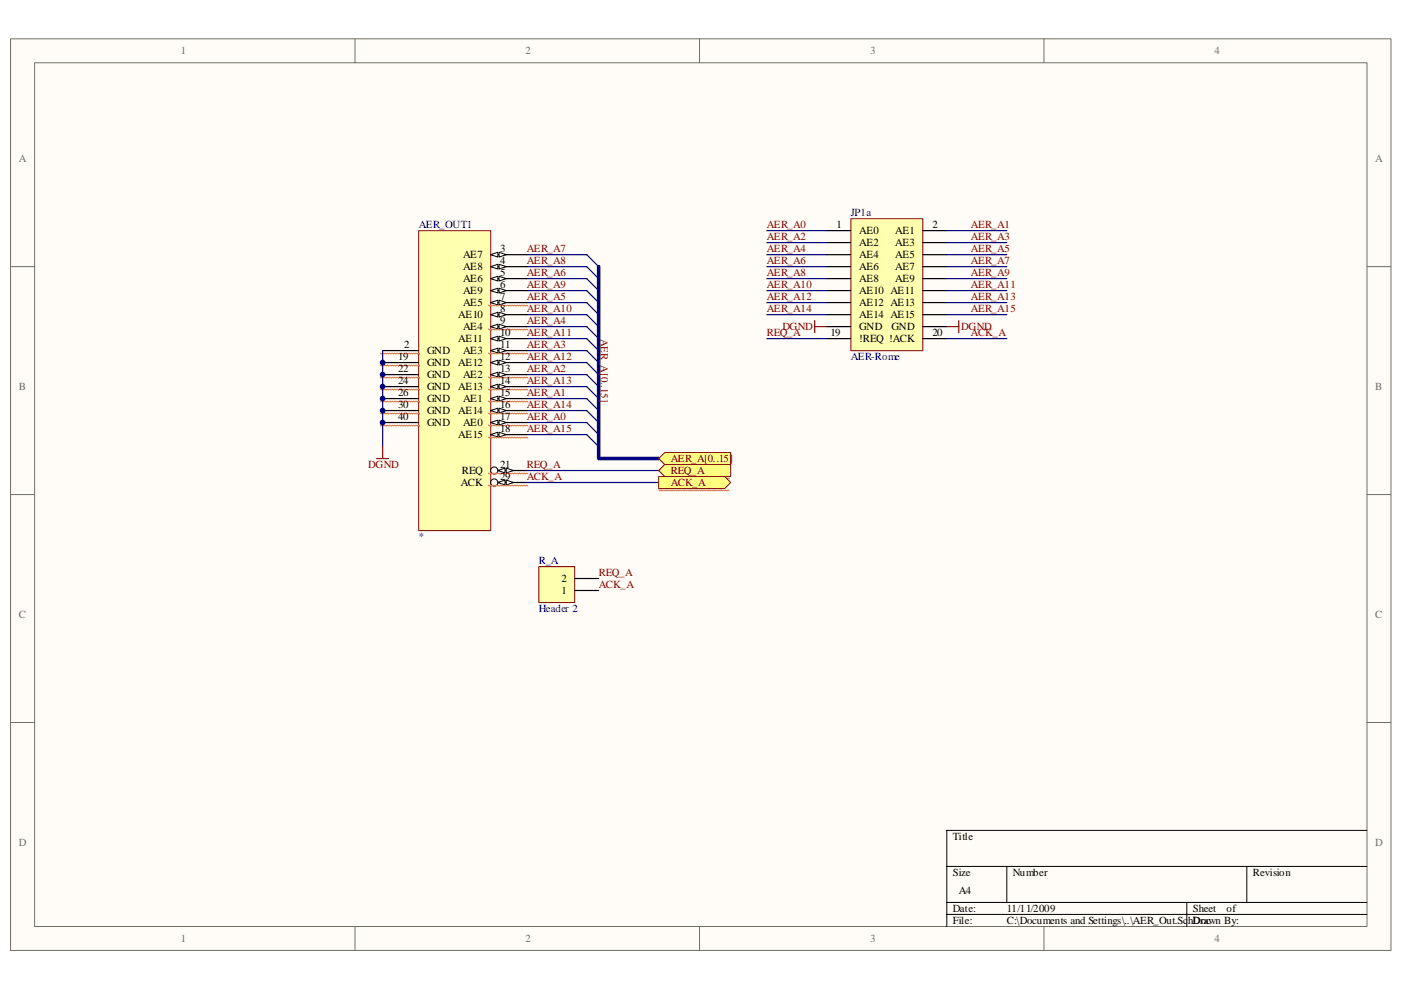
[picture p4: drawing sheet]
<svg xmlns="http://www.w3.org/2000/svg" width="297mm" height="210mm" viewBox="0 0 297 210" stroke-linecap="round" stroke-linejoin="round" font-family="sans-serif">
<path d="M2.3 8.3h292.6v193.3h-292.6z" fill="#fffcf8"/>
<path d="M2.2 8.2h292.7v193.4h-292.7z" fill="none" stroke="#706f64" stroke-width=".21"/>
<path d="M7.4 13.3h282.4v183.2h-282.4z" fill="#fffcf8"/>
<g fill="none" stroke="#706f64" stroke-width=".21">
<path d="M7.3 13.3h282.5v183.2h-282.5zM75.3 8.2v5.1M148.3 8.2v5.1M221.3 8.2v5.1M2.2 56.6h5.1M289.8 56.6h5.1M2.2 104.9h5.1M289.8 104.9h5.1M2.2 153.2h5.1M289.8 153.2h5.1M75.3 196.5v5.1M148.3 196.5v5.1"/>
<path d="M221.3 196.5v5.1"/>
</g>
<path d="M289.8 176.1h-89.1v20.4M200.7 183.8h89.1M200.7 191.4h89.1M200.7 194h89.1M213.5 183.8v7.6M251.6 191.4v5.1M264.3 183.8v7.6" fill="none" stroke="#000" stroke-width=".21"/>
<g fill="none" stroke="#000080" stroke-width=".25">
<path d="M111.7 54h12.7l2.5 2.6M111.7 56.6h12.7l2.5 2.5M111.7 59.1h12.7l2.5 2.5M111.7 61.6h12.7l2.5 2.6M111.7 64.2h12.7l2.5 2.5M111.7 66.7h12.7l2.5 2.6M111.7 69.3h12.7l2.5 2.5M111.7 71.8h12.7l2.5 2.6M111.7 74.4h12.7l2.5 2.5M111.7 76.9h12.7l2.5 2.6M111.7 79.5h12.7l2.5 2.5M111.7 89.6h12.7l2.5 2.6"/>
<path d="M111.7 82h12.7l2.5 2.5M111.7 84.5h12.7l2.5 2.6M111.7 87.1h12.7l2.5 2.5M111.7 92.2h12.7l2.5 2.5"/>
</g>
<path d="M88.8 49h15.3v63.5h-15.3z" fill="#ffffb0"/>
<path d="M88.8 48.9h15.3v63.6h-15.3z" fill="none" stroke="#800000" stroke-width=".21"/>
<path d="M104 54h7.7" fill="none" stroke="#000" stroke-width=".25"/>
<g fill="#fffcf8" stroke="#000" stroke-width=".21">
<path d="M104 54l1.6-.5v1z"/>
<path d="M105.8 53.5l1.5 .5-1.5 .5z"/>
</g>
<path d="M104 56.6h7.7" fill="none" stroke="#000" stroke-width=".25"/>
<g fill="#fffcf8" stroke="#000" stroke-width=".21">
<path d="M104 56.6l1.6-.6v1.1z"/>
<path d="M105.8 56l1.5 .6-1.5 .5z"/>
</g>
<path d="M104 59.1h7.7" fill="none" stroke="#000" stroke-width=".25"/>
<g fill="#fffcf8" stroke="#000" stroke-width=".21">
<path d="M104 59.1l1.6-.5v1z"/>
<path d="M105.8 58.6l1.5 .5-1.5 .5z"/>
</g>
<path d="M104 61.6h7.7" fill="none" stroke="#000" stroke-width=".25"/>
<g fill="#fffcf8" stroke="#000" stroke-width=".21">
<path d="M104 61.6l1.6-.5v1z"/>
<path d="M105.8 61.1l1.5 .5-1.5 .5z"/>
</g>
<path d="M104 64.2h7.7" fill="none" stroke="#000" stroke-width=".25"/>
<g fill="#fffcf8" stroke="#000" stroke-width=".21">
<path d="M104 64.2l1.6-.5v1z"/>
<path d="M105.8 63.7l1.5 .5-1.5 .5z"/>
</g>
<path d="M103.5 64.7l.3 .2 .2-.2 .3 .2 .2-.2 .3 .2 .2-.2 .3 .2 .3-.2 .2 .2 .3-.2 .2 .2 .3-.2 .2 .2 .3-.2 .2 .2 .3-.2 .2 .2 .3-.2 .2 .2 .3-.2 .3 .2 .2-.2 .3 .2 .2-.2 .3 .2 .2-.2 .3 .2 .2-.2 .3 .2 .2-.2 .3 .2 .3-.2 .2 .2" fill="none" stroke="#ff8040" stroke-width=".21"/>
<path d="M104 66.7h7.7" fill="none" stroke="#000" stroke-width=".25"/>
<g fill="#fffcf8" stroke="#000" stroke-width=".21">
<path d="M104 66.7l1.6-.5v1z"/>
<path d="M105.8 66.2l1.5 .5-1.5 .5z"/>
</g>
<path d="M104 69.3h7.7" fill="none" stroke="#000" stroke-width=".25"/>
<g fill="#fffcf8" stroke="#000" stroke-width=".21">
<path d="M104 69.3l1.6-.5v1z"/>
<path d="M105.8 68.8l1.5 .5-1.5 .5z"/>
</g>
<path d="M103.5 69.8l.3 .2 .2-.2 .3 .2 .2-.2 .3 .2 .2-.2 .3 .2 .3-.2 .2 .2 .3-.2 .2 .2 .3-.2 .2 .2 .3-.2 .2 .2 .3-.2 .2 .2 .3-.2 .2 .2 .3-.2 .3 .2 .2-.2 .3 .2 .2-.2 .3 .2 .2-.2 .3 .2 .2-.2 .3 .2 .2-.2 .3 .2 .3-.2 .2 .2" fill="none" stroke="#ff8040" stroke-width=".21"/>
<path d="M104 71.8h7.7" fill="none" stroke="#000" stroke-width=".25"/>
<g fill="#fffcf8" stroke="#000" stroke-width=".21">
<path d="M104 71.8l1.6-.5v1z"/>
<path d="M105.8 71.3l1.5 .5-1.5 .5z"/>
</g>
<path d="M104 74.4h7.7" fill="none" stroke="#000" stroke-width=".25"/>
<g fill="#fffcf8" stroke="#000" stroke-width=".21">
<path d="M104 74.4l1.6-.5v1z"/>
<path d="M105.8 73.9l1.5 .5-1.5 .5z"/>
</g>
<path d="M103.5 74.9l.3 .2 .2-.2 .3 .2 .2-.2 .3 .2 .2-.2 .3 .2 .3-.2 .2 .2 .3-.2 .2 .2 .3-.2 .2 .2 .3-.2 .2 .2 .3-.2 .2 .2 .3-.2 .2 .2 .3-.2 .3 .2 .2-.2 .3 .2 .2-.2 .3 .2 .2-.2 .3 .2 .2-.2 .3 .2 .2-.2 .3 .2 .3-.2 .2 .2" fill="none" stroke="#ff8040" stroke-width=".21"/>
<path d="M104 76.9h7.7" fill="none" stroke="#000" stroke-width=".25"/>
<g fill="#fffcf8" stroke="#000" stroke-width=".21">
<path d="M104 76.9l1.6-.5v1z"/>
<path d="M105.8 76.4l1.5 .5-1.5 .5z"/>
</g>
<path d="M104 79.5h7.7" fill="none" stroke="#000" stroke-width=".25"/>
<g fill="#fffcf8" stroke="#000" stroke-width=".21">
<path d="M104 79.5l1.6-.5v1z"/>
<path d="M105.8 79l1.5 .5-1.5 .5z"/>
</g>
<path d="M103.5 80l.3 .2 .2-.2 .3 .2 .2-.2 .3 .2 .2-.2 .3 .2 .3-.2 .2 .2 .3-.2 .2 .2 .3-.2 .2 .2 .3-.2 .2 .2 .3-.2 .2 .2 .3-.2 .2 .2 .3-.2 .3 .2 .2-.2 .3 .2 .2-.2 .3 .2 .2-.2 .3 .2 .2-.2 .3 .2 .2-.2 .3 .2 .3-.2 .2 .2" fill="none" stroke="#ff8040" stroke-width=".21"/>
<path d="M104 82h7.7" fill="none" stroke="#000" stroke-width=".25"/>
<g fill="#fffcf8" stroke="#000" stroke-width=".21">
<path d="M104 82l1.6-.5v1z"/>
<path d="M105.8 81.5l1.5 .5-1.5 .5z"/>
</g>
<path d="M103.5 82.5l.3 .3 .2-.3 .3 .3 .2-.3 .3 .3 .2-.3 .3 .3 .3-.3 .2 .3 .3-.3 .2 .3 .3-.3 .2 .3 .3-.3 .2 .3 .3-.3 .2 .3 .3-.3 .2 .3 .3-.3 .3 .3 .2-.3 .3 .3 .2-.3 .3 .3 .2-.3 .3 .3 .2-.3 .3 .3 .2-.3 .3 .3 .3-.3 .2 .3" fill="none" stroke="#ff8040" stroke-width=".21"/>
<path d="M104 84.5h7.7" fill="none" stroke="#000" stroke-width=".25"/>
<g fill="#fffcf8" stroke="#000" stroke-width=".21">
<path d="M104 84.5l1.6-.5v1z"/>
<path d="M105.8 84l1.5 .5-1.5 .5z"/>
</g>
<path d="M103.5 85l.3 .3 .2-.3 .3 .3 .2-.3 .3 .3 .2-.3 .3 .3 .3-.3 .2 .3 .3-.3 .2 .3 .3-.3 .2 .3 .3-.3 .2 .3 .3-.3 .2 .3 .3-.3 .2 .3 .3-.3 .3 .3 .2-.3 .3 .3 .2-.3 .3 .3 .2-.3 .3 .3 .2-.3 .3 .3 .2-.3 .3 .3 .3-.3 .2 .3" fill="none" stroke="#ff8040" stroke-width=".21"/>
<path d="M104 87.1h7.7" fill="none" stroke="#000" stroke-width=".25"/>
<g fill="#fffcf8" stroke="#000" stroke-width=".21">
<path d="M104 87.1l1.6-.5v1z"/>
<path d="M105.8 86.6l1.5 .5-1.5 .5z"/>
</g>
<path d="M103.5 87.6l.3 .2 .2-.2 .3 .2 .2-.2 .3 .2 .2-.2 .3 .2 .3-.2 .2 .2 .3-.2 .2 .2 .3-.2 .2 .2 .3-.2 .2 .2 .3-.2 .2 .2 .3-.2 .2 .2 .3-.2 .3 .2 .2-.2 .3 .2 .2-.2 .3 .2 .2-.2 .3 .2 .2-.2 .3 .2 .2-.2 .3 .2 .3-.2 .2 .2" fill="none" stroke="#ff8040" stroke-width=".21"/>
<path d="M104 89.6h7.7" fill="none" stroke="#000" stroke-width=".25"/>
<g fill="#fffcf8" stroke="#000" stroke-width=".21">
<path d="M104 89.6l1.6-.5v1z"/>
<path d="M105.8 89.1l1.5 .5-1.5 .5z"/>
</g>
<path d="M103.5 90.1l.3 .3 .2-.3 .3 .3 .2-.3 .3 .3 .2-.3 .3 .3 .3-.3 .2 .3 .3-.3 .2 .3 .3-.3 .2 .3 .3-.3 .2 .3 .3-.3 .2 .3 .3-.3 .2 .3 .3-.3 .3 .3 .2-.3 .3 .3 .2-.3 .3 .3 .2-.3 .3 .3 .2-.3 .3 .3 .2-.3 .3 .3 .3-.3 .2 .3" fill="none" stroke="#ff8040" stroke-width=".21"/>
<path d="M104 92.2h7.7" fill="none" stroke="#000" stroke-width=".25"/>
<g fill="#fffcf8" stroke="#000" stroke-width=".21">
<path d="M104 92.2l1.6-.5v1z"/>
<path d="M105.8 91.7l1.5 .5-1.5 .5z"/>
</g>
<path d="M103.5 92.7l.3 .2 .2-.2 .3 .2 .2-.2 .3 .2 .2-.2 .3 .2 .3-.2 .2 .2 .3-.2 .2 .2 .3-.2 .2 .2 .3-.2 .2 .2 .3-.2 .2 .2 .3-.2 .2 .2 .3-.2 .3 .2 .2-.2 .3 .2 .2-.2 .3 .2 .2-.2 .3 .2 .2-.2 .3 .2 .2-.2 .3 .2 .3-.2 .2 .2" fill="none" stroke="#ff8040" stroke-width=".21"/>
<path d="M104 99.8h7.7" fill="none" stroke="#000" stroke-width=".25"/>
<g fill="#fffcf8" stroke="#000" stroke-width=".21">
<path d="M105.6 99.8l1.5-.5v1z"/>
<path d="M107.3 99.3l1.6 .5-1.6 .5z"/>
<circle cx="104.8" cy="99.8" r=".76"/>
</g>
<path d="M103.5 100.3l.3 .3 .2-.3 .3 .3 .2-.3 .3 .3 .2-.3 .3 .3 .3-.3 .2 .3 .3-.3 .2 .3 .3-.3 .2 .3 .3-.3 .2 .3 .3-.3 .2 .3 .3-.3 .2 .3 .3-.3 .3 .3 .2-.3 .3 .3 .2-.3 .3 .3 .2-.3 .3 .3 .2-.3 .3 .3 .2-.3 .3 .3 .3-.3 .2 .3" fill="none" stroke="#ff8040" stroke-width=".21"/>
<path d="M104 102.3h7.7" fill="none" stroke="#000" stroke-width=".25"/>
<g fill="#fffcf8" stroke="#000" stroke-width=".21">
<path d="M105.6 102.3l1.5-.5v1.1z"/>
<path d="M107.3 101.8l1.6 .5-1.6 .6z"/>
<circle cx="104.8" cy="102.3" r=".76"/>
</g>
<path d="M80.6 74.9l.3 .2 .2-.2 .3 .2 .2-.2 .3 .2 .2-.2 .3 .2 .3-.2 .2 .2 .3-.2 .2 .2 .3-.2 .2 .2 .3-.2 .2 .2 .3-.2 .2 .2 .3-.2 .2 .2 .3-.2 .3 .2 .2-.2 .3 .2 .2-.2 .3 .2 .2-.2 .3 .2 .2-.2 .3 .2 .2-.2 .3 .2 .2-.2 .3 .2M80.6 77.4l.3 .3 .2-.3 .3 .3 .2-.3 .3 .3 .2-.3 .3 .3 .3-.3 .2 .3 .3-.3 .2 .3 .3-.3 .2 .3 .3-.3 .2 .3 .3-.3 .2 .3 .3-.3 .2 .3 .3-.3 .3 .3 .2-.3 .3 .3 .2-.3 .3 .3 .2-.3 .3 .3 .2-.3 .3 .3 .2-.3 .3 .3 .2-.3 .3 .3M80.6 80l.3 .2 .2-.2 .3 .2 .2-.2 .3 .2 .2-.2 .3 .2 .3-.2 .2 .2 .3-.2 .2 .2 .3-.2 .2 .2 .3-.2 .2 .2 .3-.2 .2 .2 .3-.2 .2 .2 .3-.2 .3 .2 .2-.2 .3 .2 .2-.2 .3 .2 .2-.2 .3 .2 .2-.2 .3 .2 .2-.2 .3 .2 .2-.2 .3 .2M80.6 82.5l.3 .3 .2-.3 .3 .3 .2-.3 .3 .3 .2-.3 .3 .3 .3-.3 .2 .3 .3-.3 .2 .3 .3-.3 .2 .3 .3-.3 .2 .3 .3-.3 .2 .3 .3-.3 .2 .3 .3-.3 .3 .3 .2-.3 .3 .3 .2-.3 .3 .3 .2-.3 .3 .3 .2-.3 .3 .3 .2-.3 .3 .3 .2-.3 .3 .3M80.6 85l.3 .3 .2-.3 .3 .3 .2-.3 .3 .3 .2-.3 .3 .3 .3-.3 .2 .3 .3-.3 .2 .3 .3-.3 .2 .3 .3-.3 .2 .3 .3-.3 .2 .3 .3-.3 .2 .3 .3-.3 .3 .3 .2-.3 .3 .3 .2-.3 .3 .3 .2-.3 .3 .3 .2-.3 .3 .3 .2-.3 .3 .3 .2-.3 .3 .3M80.6 87.6l.3 .2 .2-.2 .3 .2 .2-.2 .3 .2 .2-.2 .3 .2 .3-.2 .2 .2 .3-.2 .2 .2 .3-.2 .2 .2 .3-.2 .2 .2 .3-.2 .2 .2 .3-.2 .2 .2 .3-.2 .3 .2 .2-.2 .3 .2 .2-.2 .3 .2 .2-.2 .3 .2 .2-.2 .3 .2 .2-.2 .3 .2 .2-.2 .3 .2M80.6 90.1l.3 .3 .2-.3 .3 .3 .2-.3 .3 .3 .2-.3 .3 .3 .3-.3 .2 .3 .3-.3 .2 .3 .3-.3 .2 .3 .3-.3 .2 .3 .3-.3 .2 .3 .3-.3 .2 .3 .3-.3 .3 .3 .2-.3 .3 .3 .2-.3 .3 .3 .2-.3 .3 .3 .2-.3 .3 .3 .2-.3 .3 .3 .2-.3 .3 .3M103.5 102.9l.3 .2 .2-.2 .3 .2 .2-.2 .3 .2 .2-.2 .3 .2 .3-.2 .2 .2 .3-.2 .2 .2 .3-.2 .2 .2 .3-.2 .2 .2 .3-.2 .2 .2 .3-.2 .2 .2 .3-.2 .3 .2 .2-.2 .3 .2 .2-.2 .3 .2 .2-.2 .3 .2 .2-.2 .3 .2 .2-.2 .3 .2 .3-.2 .2 .2" fill="none" stroke="#ff8040" stroke-width=".21"/>
<path d="M81.1 74.4h7.6M81.1 76.9h7.6M81.1 79.5h7.6M81.1 82h7.6M81.1 84.5h7.6M81.1 87.1h7.6M81.1 89.6h7.6" fill="none" stroke="#000" stroke-width=".25"/>
<path d="M81.1 74.4v20.3M111.7 99.8h28M111.7 102.3h28" fill="none" stroke="#000080" stroke-width=".25"/>
<path d="M139.7 99.8l1.2-1.3h14v2.6h-14z" fill-rule="evenodd" fill="#ffff80" stroke="#800000" stroke-width=".21"/>
<path d="M139.7 101.3l.2 .3 .3-.3 .2 .3 .3-.3 .2 .3 .3-.3 .2 .3 .3-.3 .2 .3 .3-.3 .2 .3 .3-.3 .3 .3 .2-.3 .3 .3 .2-.3 .3 .3 .2-.3 .3 .3 .2-.3 .3 .3 .3-.3 .2 .3 .3-.3 .2 .3 .3-.3 .2 .3 .3-.3 .2 .3 .3-.3 .2 .3 .3-.3 .3 .3 .2-.3 .3 .3 .2-.3 .3 .3 .2-.3 .3 .3 .2-.3 .3 .3 .2-.3 .3 .3 .3-.3 .2 .3 .3-.3 .2 .3 .3-.3 .2 .3 .3-.3 .2 .3 .3-.3 .2 .3 .3-.3 .2 .3 .3-.3 .3 .3 .2-.3 .3 .3" fill="none" stroke="#ff8040" stroke-width=".21"/>
<path d="M139.7 101.1h13.9l1.3 1.2-1.3 1.3h-13.9z" fill-rule="evenodd" fill="#ffff80" stroke="#800000" stroke-width=".21"/>
<path d="M139.7 103.9l.2 .2 .3-.2 .2 .2 .3-.2 .2 .2 .3-.2 .2 .2 .3-.2 .2 .2 .3-.2 .2 .2 .3-.2 .3 .2 .2-.2 .3 .2 .2-.2 .3 .2 .2-.2 .3 .2 .2-.2 .3 .2 .3-.2 .2 .2 .3-.2 .2 .2 .3-.2 .2 .2 .3-.2 .2 .2 .3-.2 .2 .2 .3-.2 .3 .2 .2-.2 .3 .2 .2-.2 .3 .2 .2-.2 .3 .2 .2-.2 .3 .2 .2-.2 .3 .2 .3-.2 .2 .2 .3-.2 .2 .2 .3-.2 .2 .2 .3-.2 .2 .2 .3-.2 .2 .2 .3-.2 .2 .2 .3-.2 .3 .2 .2-.2 .3 .2" fill="none" stroke="#ff8040" stroke-width=".21"/>
<path d="M126.9 56.6v40.7h12.8" fill="none" stroke="#000080" stroke-width=".76"/>
<path d="M139.7 97.3l1.2-1.3h14v2.5h-14z" fill-rule="evenodd" fill="#ffff80" stroke="#800000" stroke-width=".21"/>
<path d="M79.9 97.3h2.5M81.1 94.7v2.6" fill="none" stroke="#800000" stroke-width=".25"/>
<path d="M180.4 46.4h15.3v28h-15.3z" fill="#ffffb0"/>
<path d="M180.4 46.4h15.3v28h-15.3z" fill="none" stroke="#800000" stroke-width=".21"/>
<g fill="none" stroke="#000" stroke-width=".25">
<path d="M175.3 48.9h5.1M175.3 51.5h5.1M175.3 54h5.1M175.3 56.6h5.1M175.3 59.1h5.1M195.6 48.9h5.1M195.6 51.5h5.1M195.6 54h5.1M195.6 56.6h5.1M195.6 59.1h5.1M175.3 61.6h5.1M175.3 64.2h5.1"/>
<path d="M175.3 66.7h5.1M175.3 69.3h5.1M175.3 71.8h5.1M195.6 61.6h5.1M195.6 64.2h5.1M195.6 66.7h5.1M195.6 69.3h5.1M195.6 71.8h5.1"/>
</g>
<path d="M172.7 68v2.5M172.7 69.3h2.6M200.7 69.3h2.6M203.3 68v2.5" fill="none" stroke="#800000" stroke-width=".25"/>
<g fill="none" stroke="#000080" stroke-width=".25">
<path d="M162.6 56.6h12.7M162.6 59.1h12.7M162.6 54h12.7M162.6 51.5h12.7M162.6 48.9h12.7M200.7 56.6h12.8M200.7 59.1h12.8M200.7 54h12.8M200.7 51.5h12.8M200.7 48.9h12.8M162.6 61.6h12.7M162.6 64.2h12.7"/>
<path d="M162.6 66.7h12.7M162.6 71.8h12.7M200.7 61.6h12.8M200.7 64.2h12.8M200.7 66.7h12.8M200.7 71.8h12.8"/>
</g>
<path d="M114.3 120.2h7.6v7.6h-7.6z" fill="#ffffb0"/>
<path d="M114.2 120.2h7.7v7.6h-7.7z" fill="none" stroke="#800000" stroke-width=".21"/>
<path d="M121.8 125.2h5.1M121.8 122.7h5.1" fill="none" stroke="#000" stroke-width=".25"/>
<g fill="#000080" stroke="#000080" stroke-width=".21">
<circle cx="81.1" cy="89.6" r=".52"/>
<circle cx="81.1" cy="87.1" r=".51"/>
<circle cx="81.1" cy="84.5" r=".51"/>
<circle cx="81.1" cy="82" r=".51"/>
<circle cx="81.1" cy="79.5" r=".51"/>
<circle cx="81.1" cy="76.9" r=".51"/>
</g>
<g font-size="2.3" fill="#706f64">
<text x="38.4" y="11.5">1</text>
<text x="111.4" y="11.5">2</text>
<text x="184.5" y="11.5">3</text>
<text x="257.5" y="11.5">4</text>
<text x="4" y="34.4">A</text>
<text x="291.6" y="34.4">A</text>
<text x="4" y="82.7">B</text>
<text x="291.6" y="82.7">B</text>
<text x="4" y="131">C</text>
<text x="291.6" y="131">C</text>
<text x="4" y="179.4">D</text>
<text x="291.6" y="179.4">D</text>
<text x="38.4" y="199.7">1</text>
<text x="111.4" y="199.7">2</text>
<text x="184.5" y="199.7">3</text>
<text x="257.5" y="199.7">4</text>
</g>
<g font-size="2.3" fill="#000080">
<text x="180.4" y="45.8">JP1a</text>
<text x="88.8" y="48.3">AER_OUT1</text>
<text x="180.4" y="76.3">AER-Rome</text>
<text x="88.8" y="114.5">*</text>
<text x="114.2" y="119.6">R_A</text>
<text x="114.2" y="129.8">Header 2</text>
</g>
<g font-size="2.3">
<text x="106.1" y="53.4">3</text>
<text x="177.3" y="48.3">1</text>
<text x="182.2" y="49.6">AE0</text>
<text x="182.2" y="52.2">AE2</text>
<text x="189.8" y="49.6">AE1</text>
<text x="189.8" y="52.2">AE3</text>
<text x="197.7" y="48.3">2</text>
<text x="98.2" y="54.7">AE7</text>
<text x="98.2" y="57.3">AE8</text>
<text x="98.2" y="59.8">AE6</text>
<text x="106.1" y="56">4</text>
<text x="106.1" y="58.5">5</text>
<text x="182.2" y="54.7">AE4</text>
<text x="182.2" y="57.3">AE6</text>
<text x="182.2" y="59.8">AE8</text>
<text x="189.8" y="54.7">AE5</text>
<text x="189.8" y="57.3">AE7</text>
<text x="189.8" y="59.8">AE9</text>
<text x="98.2" y="62.4">AE9</text>
<text x="98.2" y="64.9">AE5</text>
<text x="106.1" y="61.1">6</text>
<text x="106.1" y="63.6">7</text>
<text x="182.2" y="62.4">AE10 AE11</text>
<text x="182.2" y="64.9">AE12 AE13</text>
<text x="97.2" y="67.4">AE10</text>
<text x="98.2" y="70">AE4</text>
<text x="106.1" y="66.2">8</text>
<text x="106.1" y="71.2">10</text>
<text x="106.1" y="68.7">9</text>
<text x="176.1" y="71.2">19</text>
<text x="182.2" y="67.4">AE14 AE15</text>
<text x="182.2" y="70">GND</text>
<text x="189" y="70">GND</text>
<text x="197.7" y="71.2">20</text>
<text x="84.5" y="76.3">19</text>
<text x="85.7" y="73.8">2</text>
<text x="90.5" y="75.1">GND</text>
<text x="90.5" y="77.6">GND</text>
<text x="97.2" y="72.5">AE11</text>
<text x="97.2" y="77.6">AE12</text>
<text x="98.2" y="75.1">AE3</text>
<text x="106.1" y="76.3">12</text>
<text x="106.1" y="73.8">11</text>
<text x="182.2" y="72.5">!REQ !ACK</text>
<text x="84.5" y="78.9">22</text>
<text x="84.5" y="81.4">24</text>
<text x="84.5" y="84">26</text>
<text x="90.5" y="80.2">GND</text>
<text x="90.5" y="82.7">GND</text>
<text x="97.2" y="82.7">AE13</text>
<text x="98.2" y="80.2">AE2</text>
<text x="106.1" y="81.4">14</text>
<text x="106.1" y="78.9">13</text>
<text x="106.1" y="84">15</text>
<text x="84.5" y="86.5">30</text>
<text x="84.5" y="89.1">40</text>
<text x="90.5" y="85.2">GND</text>
<text x="90.5" y="87.8">GND</text>
<text x="97.2" y="87.8">AE14</text>
<text x="98.2" y="85.2">AE1</text>
<text x="106.1" y="86.5">16</text>
<text x="106.1" y="89.1">17</text>
<text x="90.5" y="90.3">GND</text>
<text x="97.2" y="92.9">AE15</text>
<text x="98.2" y="90.3">AE0</text>
<text x="106.1" y="91.6">18</text>
<text x="97.9" y="100.5">REQ</text>
<text x="106.1" y="101.8">29</text>
<text x="106.1" y="99.3">21</text>
<text x="97.7" y="103.1">ACK</text>
<text x="119.1" y="126">1</text>
<text x="119.1" y="123.4">2</text>
<text x="202" y="178.1">Title</text>
<text x="202" y="185.8">Size</text>
<text x="214.7" y="185.8">Number</text>
<text x="265.6" y="185.8">Revision</text>
<text x="203.3" y="189.6">A4</text>
<text x="202" y="193.4">Date:</text>
<text x="202" y="195.9">File:</text>
<text x="213.5" y="193.4">11/11/2009</text>
<text x="213.5" y="195.9">C:\Documents and Settings\..\AER_Out.SchDoc</text>
<text x="252.9" y="193.4">Sheet</text>
<text x="254.4" y="195.9">rawn By:</text>
<text x="260" y="193.4">of</text>
</g>
<g font-size="2.3" fill="#800000">
<text x="111.7" y="53.4">AER_A7</text>
<text x="162.6" y="48.3">AER_A0</text>
<text x="162.6" y="50.9">AER_A2</text>
<text x="162.6" y="53.4">AER_A4</text>
<text x="205.8" y="48.3">AER_A1</text>
<text x="205.8" y="50.9">AER_A3</text>
<text x="205.8" y="53.4">AER_A5</text>
<text x="111.7" y="58.5">AER_A6</text>
<text x="111.7" y="56">AER_A8</text>
<text x="162.6" y="56">AER_A6</text>
<text x="162.6" y="58.5">AER_A8</text>
<text x="205.8" y="56">AER_A7</text>
<text x="205.8" y="58.5">AER_A9</text>
<text x="111.7" y="63.6">AER_A5</text>
<text x="111.7" y="61.1">AER_A9</text>
<text x="162.6" y="61.1">AER_A10</text>
<text x="162.6" y="63.6">AER_A12</text>
<text x="205.8" y="61.1">AER_A11</text>
<text x="205.8" y="63.6">AER_A13</text>
<text x="111.7" y="68.7">AER_A4</text>
<text x="111.7" y="66.2">AER_A10</text>
<text x="111.7" y="71.2">AER_A11</text>
<text x="127.4" y="71.8" transform="rotate(90 127.4 71.8)">AER_A[0..15]</text>
<text x="162.6" y="66.2">AER_A14</text>
<text x="162.6" y="71.2">REQ_A</text>
<text x="165.9" y="70">DGND</text>
<text x="203.8" y="70">DGND</text>
<text x="205.8" y="66.2">AER_A15</text>
<text x="205.8" y="71.2">ACK_A</text>
<text x="111.7" y="73.8">AER_A3</text>
<text x="111.7" y="76.3">AER_A12</text>
<text x="111.7" y="84">AER_A1</text>
<text x="111.7" y="78.9">AER_A2</text>
<text x="111.7" y="81.4">AER_A13</text>
<text x="111.7" y="89.1">AER_A0</text>
<text x="111.7" y="86.5">AER_A14</text>
<text x="111.7" y="91.6">AER_A15</text>
<text x="78.1" y="99.3">DGND</text>
<text x="111.7" y="99.3">REQ_A</text>
<text x="111.7" y="101.8">ACK_A</text>
<text x="142.2" y="100.5">REQ_A</text>
<text x="142.2" y="98">AER_A[0..15]</text>
<text x="142.2" y="103.1">ACK_A</text>
<text x="126.9" y="122.1">REQ_A</text>
<text x="126.9" y="124.7">ACK_A</text>
</g>
</svg>
